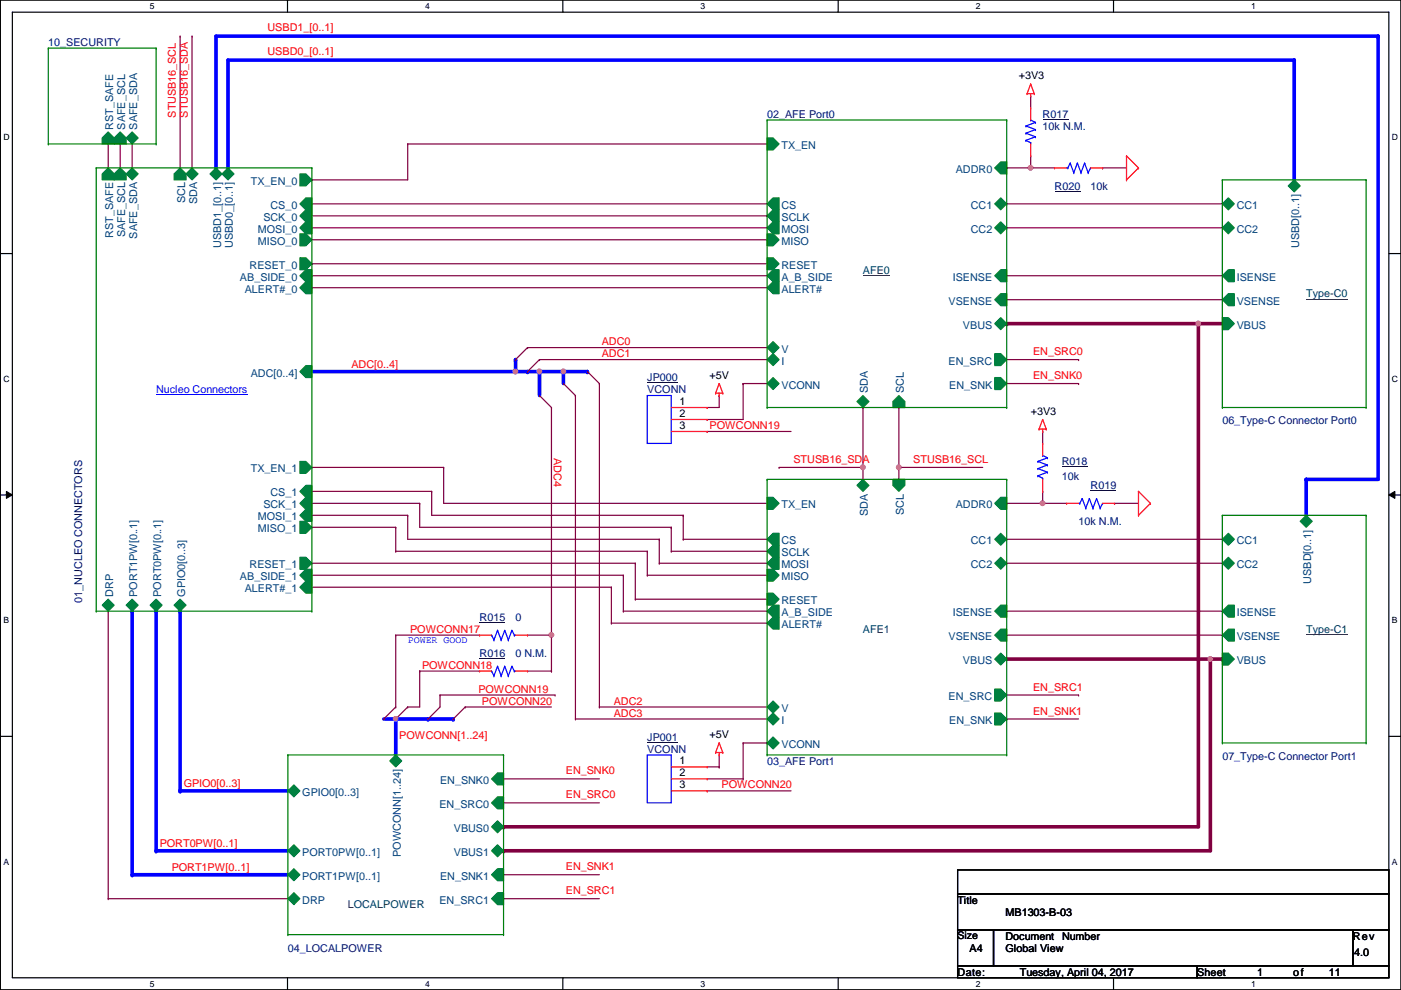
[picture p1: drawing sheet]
<svg xmlns="http://www.w3.org/2000/svg" width="297mm" height="210mm" viewBox="0 0 297 210" stroke-linecap="round" stroke-linejoin="round" font-family="sans-serif">
<path d="M.1 0h296.9v209.8h-296.9zM2.6 2.6h291.9v204.7h-291.9z" fill="none" stroke="#000" stroke-width=".25"/>
<g fill="#fff">
<path d="M31.8 .3h1v2h-1z"/>
<path d="M31.8 207.6h1v1.9h-1z"/>
</g>
<path d="M61 0v2.6M61 207.3v2.5" fill="none" stroke="#000" stroke-width=".25"/>
<g fill="#fff">
<path d="M90.1 .3h1v2h-1z"/>
<path d="M90.1 207.6h1v1.9h-1z"/>
</g>
<path d="M119.3 0v2.6M119.3 207.3v2.5" fill="none" stroke="#000" stroke-width=".25"/>
<g fill="#fff">
<path d="M148.5 .3h1v2h-1z"/>
<path d="M148.5 207.6h1v1.9h-1z"/>
</g>
<path d="M177.7 0v2.6M177.7 207.3v2.5" fill="none" stroke="#000" stroke-width=".25"/>
<g fill="#fff">
<path d="M206.9 .3h1v2h-1z"/>
<path d="M206.9 207.6h1v1.9h-1z"/>
</g>
<path d="M236.1 0v2.6M236.1 207.3v2.5" fill="none" stroke="#000" stroke-width=".25"/>
<g fill="#fff">
<path d="M265.3 .3h.9v2h-.9z"/>
<path d="M265.3 207.6h.9v1.9h-.9z"/>
<path d="M.7 28.2h1.3v1.9h-1.3z"/>
<path d="M295.1 28.2h1.3v1.9h-1.3z"/>
<path d="M.7 79.3h1.3v2h-1.3z"/>
<path d="M295.1 79.3h1.3v2h-1.3z"/>
</g>
<path d="M.1 53.8h2.5M294.5 53.8h2.5" fill="none" stroke="#000" stroke-width=".25"/>
<g fill="#fff">
<path d="M.7 130.5h1.2v2h-1.2z"/>
<path d="M295.1 130.5h1.2v2h-1.2z"/>
</g>
<path d="M.1 104.9h2.5M294.5 104.9h2.5" fill="none" stroke="#000" stroke-width=".25"/>
<path d="M1.4 104.2l1.2 .7-1.2 .8zM294.5 104.9l1.2-.7v1.5z" fill="#000"/>
<path d="M1.4 104.2l1.2 .7-1.2 .8zM294.5 104.9l1.2-.7v1.5z" fill="none" stroke="#000" stroke-width=".21"/>
<g fill="#fff">
<path d="M.7 181.7h1.2v2h-1.2z"/>
<path d="M295.1 181.7h1.2v2h-1.2z"/>
</g>
<path d="M.1 156.1h2.5M294.5 156.1h2.5" fill="none" stroke="#000" stroke-width=".25"/>
<path d="M213.4 43.2h.1M213.4 48.3h.1M213.4 43.2h45.8M213.4 48.3h45.8M213.4 63.5h.1M213.4 63.5h45.8" fill="none" stroke="#800040" stroke-width=".25"/>
<path d="M28 185.5h33" fill="none" stroke="#00f" stroke-width=".76"/>
<circle cx="28" cy="185.5" r=".38" fill="#00f"/>
<path d="M38.2 129.6v38.1" fill="none" stroke="#00f" stroke-width=".76"/>
<circle cx="38.2" cy="129.6" r=".38" fill="#00f"/>
<path d="M111.8 73.7h.1M111.8 73.7h50.8M116.9 86.4h.1M116.9 86.4v48.3M127.1 81.3h.1M127.1 81.3v68.6M122 152.4h.1M122 152.4h40.6M127.1 149.9h.1M127.1 149.9h35.5" fill="none" stroke="#800040" stroke-width=".25"/>
<circle cx="116.9" cy="134.6" r=".49" fill="#f0f"/>
<circle cx="116.9" cy="134.6" r=".49" fill="none" stroke="#f0f" stroke-width=".25"/>
<g fill="none" stroke="#800040" stroke-width=".25">
<path d="M213.4 114.3h.1M213.4 119.4h.1M213.4 114.3h45.8M213.4 119.4h45.8M83.9 134.7h.1M83.9 134.7h17.8M213.4 129.6h.1M213.4 134.7h.1M213.4 129.6h45.8M213.4 134.7h45.8M89 142.3h.1M89 142.3h12.7"/>
<path d="M22.9 190.5h.1M22.9 190.5h38.1"/>
</g>
<path d="M33.1 180.4h27.9" fill="none" stroke="#00f" stroke-width=".76"/>
<circle cx="33.1" cy="180.4" r=".38" fill="#00f"/>
<path d="M213.4 58.5h.1M213.4 58.5h45.8M183 86.4h.1M183 86.4v12.7M190.6 86.4h.1M190.6 99.1h.1M190.6 86.4v12.7M190.6 99.1h17.8" fill="none" stroke="#800040" stroke-width=".25"/>
<circle cx="190.6" cy="99.1" r=".49" fill="#f0f"/>
<circle cx="190.6" cy="99.1" r=".49" fill="none" stroke="#f0f" stroke-width=".25"/>
<path d="M165.2 99.1h.1M165.2 99.1h17.8M183 99.1h.1M183 99.1v2.5M190.6 99.1h.1M190.6 99.1v2.5" fill="none" stroke="#800040" stroke-width=".25"/>
<circle cx="182.9" cy="99.1" r=".49" fill="#f0f"/>
<circle cx="182.9" cy="99.1" r=".49" fill="none" stroke="#f0f" stroke-width=".25"/>
<path d="M213.4 68.6h40.7" fill="none" stroke="#800040" stroke-width=".76"/>
<circle cx="213.4" cy="68.6" r=".38" fill="#800040"/>
<path d="M213.4 139.7h43.2" fill="none" stroke="#800040" stroke-width=".76"/>
<circle cx="256.6" cy="139.7" r=".38" fill="#800040"/>
<path d="M28 129.6v55.9" fill="none" stroke="#00f" stroke-width=".76"/>
<circle cx="28" cy="129.6" r=".38" fill="#00f"/>
<path d="M33.1 129.6v50.8" fill="none" stroke="#00f" stroke-width=".76"/>
<circle cx="33.1" cy="129.6" r=".38" fill="#00f"/>
<g fill="none" stroke="#800040" stroke-width=".25">
<path d="M22.9 129.6h.1M22.9 129.6v60.9M83.9 134.7v15.2M111.8 134.7h5.1M116.9 134.7h.1M116.9 134.7v7.6M83.9 149.9h.1M89 142.3h.1M89 142.3v7.6M93.3 147.4h.1M93.3 147.4h24.4M93.3 147.4v2.5"/>
<path d="M98.6 149.9h.1M98.6 149.9h18.3M111.8 142.3h5.1M116.9 142.3h.1M117.7 147.4h.1"/>
</g>
<path d="M106.8 175.3h147.3" fill="none" stroke="#800040" stroke-width=".76"/>
<circle cx="106.8" cy="175.3" r=".38" fill="#800040"/>
<path d="M254.1 68.6v106.7" fill="none" stroke="#800040" stroke-width=".76"/>
<circle cx="254.1" cy="68.6" r=".38" fill="#800040"/>
<circle cx="254.1" cy="68.6" r=".49" fill="#f0f"/>
<circle cx="254.1" cy="68.6" r=".49" fill="none" stroke="#f0f" stroke-width=".25"/>
<path d="M254.1 68.6h5.1" fill="none" stroke="#800040" stroke-width=".76"/>
<circle cx="254.1" cy="68.6" r=".38" fill="#800040"/>
<path d="M106.8 180.4h149.8" fill="none" stroke="#800040" stroke-width=".76"/>
<circle cx="106.8" cy="180.4" r=".38" fill="#800040"/>
<path d="M256.6 139.7v40.7" fill="none" stroke="#800040" stroke-width=".76"/>
<circle cx="256.6" cy="139.7" r=".38" fill="#800040"/>
<circle cx="256.6" cy="139.7" r=".49" fill="#f0f"/>
<circle cx="256.6" cy="139.7" r=".49" fill="none" stroke="#f0f" stroke-width=".25"/>
<g fill="none" stroke="#800040" stroke-width=".25">
<path d="M86.4 30.5h76.2M162.6 30.5h.1M66.1 58.5h.1M66.1 58.5h96.5M66.1 61h.1M66.1 61h96.5M213.4 76.2h15.3M228.7 76.2h.1M213.4 81.3h15.3M228.7 81.3h.1M66.1 119.4h.1M66.1 119.4h68.6"/>
<path d="M94.1 106.7h68.5M134.7 119.4h.1M134.7 119.4v7.6M162.6 106.7h.1M66.1 124.5h.1M66.1 122h.1M66.1 124.5h63.5M66.1 122h66.1M129.6 124.5h.1M129.6 132.1h.1M129.6 124.5v7.6M129.6 132.1h33"/>
<path d="M132.2 122h.1M132.2 129.6h.1M132.2 122v7.6M132.2 129.6h30.4M134.7 127h.1M134.7 127h27.9M213.4 152.4h.1M213.4 152.4h15.3M213.4 147.4h15.3M228.7 147.4h.1M106.8 170.2h.1M106.8 170.2h20.3"/>
<path d="M106.8 185.5h.1M106.8 190.5h.1M106.8 185.5h20.3M106.8 190.5h20.3"/>
</g>
<path d="M66.1 78.8h43.2" fill="none" stroke="#00f" stroke-width=".76"/>
<circle cx="109.3" cy="78.8" r=".38" fill="#00f"/>
<circle cx="109.3" cy="78.8" r=".49" fill="#f0f"/>
<circle cx="109.3" cy="78.8" r=".49" fill="none" stroke="#f0f" stroke-width=".25"/>
<path d="M66.1 99.1h.1M66.1 99.1h28M94.1 99.1h.1M94.1 99.1v7.6" fill="none" stroke="#800040" stroke-width=".25"/>
<path d="M45.8 7.7h246.4" fill="none" stroke="#00f" stroke-width=".76"/>
<circle cx="292.2" cy="7.7" r=".38" fill="#00f"/>
<g fill="none" stroke="#800040" stroke-width=".25">
<path d="M66.1 38.1h.1M86.4 30.5h.1M86.4 30.5v7.6h-20.3M66.1 48.3h.1M66.1 43.2h.1M66.1 55.9h.1M66.1 45.8h96.5M66.1 48.3h96.5M66.1 43.2h96.5M66.1 55.9h96.5M162.6 45.8h.1M89 111.8h53.3"/>
<path d="M142.3 111.8h.1"/>
</g>
<path d="M38.2 167.7h22.8" fill="none" stroke="#00f" stroke-width=".76"/>
<circle cx="38.2" cy="167.7" r=".38" fill="#00f"/>
<g fill="none" stroke="#800040" stroke-width=".25">
<path d="M233.8 35.6h.1M233.8 35.6h5M66.1 104.2h.1M66.1 106.7h.1M66.1 109.3h.1M66.1 111.8h.1M66.1 104.2h25.4M66.1 109.3h20.3M66.1 106.7h22.9M66.1 111.8h17.8M83.9 116.9h.1M83.9 111.8h.1"/>
<path d="M83.9 116.9h53.3M83.9 111.8v5.1M86.4 109.3h.1M86.4 109.3v5h53.4M89 106.7h.1M89 106.7v5.1M91.5 104.2h.1M91.5 104.2v5.1h53.4M137.2 116.9h.1M137.2 116.9v5.1M139.8 114.3h.1M139.8 119.4h.1"/>
<path d="M139.8 114.3v5.1M139.8 119.4h22.8M142.3 111.8h.1M142.3 116.9h.1M142.3 111.8v5.1M142.3 116.9h20.3M144.9 109.3h.1M144.9 114.3h.1M144.9 109.3v5M144.9 114.3h17.7M137.2 122h.1M137.2 122h25.4"/>
</g>
<path d="M292.2 7.7v93.9" fill="none" stroke="#00f" stroke-width=".76"/>
<circle cx="292.2" cy="7.7" r=".38" fill="#00f"/>
<path d="M276.9 101.6h15.3" fill="none" stroke="#00f" stroke-width=".76"/>
<circle cx="276.9" cy="101.6" r=".38" fill="#00f"/>
<path d="M276.9 101.6v7.7" fill="none" stroke="#00f" stroke-width=".76"/>
<circle cx="276.9" cy="101.6" r=".38" fill="#00f"/>
<path d="M218.5 33.1h.1M218.5 33.1v2.5" fill="none" stroke="#800040" stroke-width=".25"/>
<circle cx="218.5" cy="35.6" r=".49" fill="#f0f"/>
<circle cx="218.5" cy="35.6" r=".49" fill="none" stroke="#f0f" stroke-width=".25"/>
<g fill="none" stroke="#800040" stroke-width=".25">
<path d="M213.4 35.6h.1M213.4 35.6h5.1M218.5 20.4h.1M218.5 20.4v2.5M221.1 91.5h.1M221.1 91.5v2.5M213.4 106.7h.1M213.4 106.7h12.7M221.1 104.2h.1M221.1 106.7h.1M221.1 104.2v2.5M236.3 106.7h.1"/>
<path d="M236.3 106.7h5.1"/>
</g>
<circle cx="221" cy="106.7" r=".49" fill="#f0f"/>
<circle cx="221" cy="106.7" r=".49" fill="none" stroke="#f0f" stroke-width=".25"/>
<path d="M218.5 35.6h.1M218.5 35.6h5.1" fill="none" stroke="#800040" stroke-width=".25"/>
<path d="M83.9 152.4v7.7" fill="none" stroke="#00f" stroke-width=".76"/>
<circle cx="83.9" cy="152.4" r=".38" fill="#00f"/>
<circle cx="83.9" cy="152.4" r=".49" fill="#f0f"/>
<circle cx="83.9" cy="152.4" r=".49" fill="none" stroke="#f0f" stroke-width=".25"/>
<path d="M90.8 152.4h5.3" fill="none" stroke="#00f" stroke-width=".76"/>
<circle cx="96.1" cy="152.4" r=".38" fill="#00f"/>
<path d="M66.1 50.8h96.5M162.6 50.8h.1" fill="none" stroke="#800040" stroke-width=".25"/>
<path d="M256.6 139.7h2.6" fill="none" stroke="#800040" stroke-width=".76"/>
<circle cx="259.2" cy="139.7" r=".38" fill="#800040"/>
<path d="M111.8 78.8h2.6" fill="none" stroke="#00f" stroke-width=".76"/>
<circle cx="114.4" cy="78.8" r=".38" fill="#00f"/>
<path d="M109.3 76.2v2.6" fill="none" stroke="#00f" stroke-width=".76"/>
<circle cx="109.3" cy="76.2" r=".38" fill="#00f"/>
<path d="M109.3 78.8h2.5" fill="none" stroke="#00f" stroke-width=".76"/>
<circle cx="111.8" cy="78.8" r=".38" fill="#00f"/>
<path d="M122 83.9h.1M122 83.9v68.5" fill="none" stroke="#800040" stroke-width=".25"/>
<path d="M119.5 78.8v2.5" fill="none" stroke="#00f" stroke-width=".76"/>
<circle cx="119.5" cy="78.8" r=".38" fill="#00f"/>
<circle cx="119.4" cy="78.8" r=".49" fill="#f0f"/>
<circle cx="119.4" cy="78.8" r=".49" fill="none" stroke="#f0f" stroke-width=".25"/>
<path d="M119.5 78.8h5" fill="none" stroke="#00f" stroke-width=".76"/>
<circle cx="124.5" cy="78.8" r=".38" fill="#00f"/>
<path d="M114.4 76.2h.1M114.4 76.2h48.2" fill="none" stroke="#800040" stroke-width=".25"/>
<path d="M114.4 78.8v5.1" fill="none" stroke="#00f" stroke-width=".76"/>
<circle cx="114.4" cy="78.8" r=".38" fill="#00f"/>
<circle cx="114.4" cy="78.8" r=".49" fill="#f0f"/>
<circle cx="114.4" cy="78.8" r=".49" fill="none" stroke="#f0f" stroke-width=".25"/>
<path d="M114.4 78.8h5.1" fill="none" stroke="#00f" stroke-width=".76"/>
<circle cx="119.5" cy="78.8" r=".38" fill="#00f"/>
<path d="M83.9 152.4h6.9" fill="none" stroke="#00f" stroke-width=".76"/>
<circle cx="90.8" cy="152.4" r=".38" fill="#00f"/>
<path d="M86.4 149.9h.1M86.4 149.9h2.6M106.8 165.1h.1M106.8 165.1h20.3" fill="none" stroke="#800040" stroke-width=".25"/>
<path d="M81.4 152.4h2.5" fill="none" stroke="#00f" stroke-width=".76"/>
<circle cx="83.9" cy="152.4" r=".38" fill="#00f"/>
<path d="M38.2 7.7h.1M38.2 7.7v27.9M40.7 7.7h.1M40.7 7.7v27.9M22.9 35.6h.1M22.9 30.5v5.1M25.5 35.6h.1M25.5 30.5v5.1M28 35.6h.1M28 30.5v5.1" fill="none" stroke="#800040" stroke-width=".25"/>
<path d="M48.3 12.7h226.1" fill="none" stroke="#00f" stroke-width=".76"/>
<circle cx="274.4" cy="12.7" r=".38" fill="#00f"/>
<path d="M274.4 12.7v25.4" fill="none" stroke="#00f" stroke-width=".76"/>
<circle cx="274.4" cy="12.7" r=".38" fill="#00f"/>
<path d="M48.3 12.7v22.9" fill="none" stroke="#00f" stroke-width=".76"/>
<circle cx="48.3" cy="35.6" r=".38" fill="#00f"/>
<path d="M45.8 7.7v27.9" fill="none" stroke="#00f" stroke-width=".76"/>
<circle cx="45.8" cy="35.6" r=".38" fill="#00f"/>
<g fill="none" stroke="#800040" stroke-width=".25">
<path d="M109.3 76.2h.1M111.8 78.8h.1M111.8 73.7l-2.5 2.5M114.4 76.2l-2.6 2.6M124.5 78.8h.1M124.5 78.8l2.6 2.5M114.4 83.9h.1M114.4 83.9l2.5 2.5M119.5 81.3h.1M119.5 81.3l2.5 2.6M149.9 91.5h.1M149.9 88.9h.1"/>
<path d="M149.9 86.4h.1M149.9 91.5h17.8M152.5 83.9h.1M152.5 83.9v2.5h-2.6M157.6 81.3h.1M157.6 81.3v7.6h-7.7M157.6 81.3h5M81.4 152.4h.1M83.9 152.4h.1M83.9 149.9l-2.5 2.5M86.4 149.9l-2.5 2.5M90.8 152.4h.1"/>
<path d="M93.3 149.9l-2.5 2.5M96.1 152.4h.1M98.6 149.9l-2.5 2.5M157.6 157.5h.1M157.6 157.5v7.6M157.6 157.5h5M162.6 157.5h.1M149.9 167.7h.1M149.9 167.7h17.8M149.9 162.6h2.6M149.9 165.1h7.7M152.5 162.6h.1"/>
<path d="M152.5 160.1v2.5M157.6 165.1h.1"/>
</g>
<g fill="none" stroke="#f00" stroke-width=".25">
<path d="M217.8 19.9h.1M217.8 19.9h1.5M218.5 17.8h.1M218.5 19.9v.5M218.5 17.8l-.7 2.1M218.5 17.8l.8 2.1M219.3 19.9h.1M218.5 20.4h.1M238.8 33.1h.1M238.8 38.1h.1M238.8 33.1v5M238.8 33.1l2.6 2.5"/>
<path d="M241.4 35.6h.1M241.4 35.6l-2.6 2.5M151.7 83.4h.1M151.7 83.4h1.5M152.5 83.9h.1M152.5 81.3h.1M152.5 83.4v.5M152.5 81.3l-.8 2.1M152.5 81.3l.7 2.1M153.2 83.4h.1M220.3 91h.1M220.3 91h1.5"/>
<path d="M221.1 91.5h.1M221.1 88.9h.1M221.1 91v.5M221.1 88.9l-.8 2.1M221.1 88.9l.7 2.1M221.8 91h.1M241.4 104.2h.1M241.4 109.3h.1M241.4 104.2v5.1M241.4 104.2l2.5 2.5M243.9 106.7h.1M243.9 106.7l-2.5 2.6"/>
<path d="M151.7 159.6h.1M151.7 159.6h1.5M152.5 157.5h.1M152.5 159.6v.5M152.5 157.5l-.8 2.1M152.5 157.5l.7 2.1M153.2 159.6h.1M152.5 160.1h.1"/>
</g>
<path d="M203 184.4h91.5v5.1h-91.5zM203 189.5h91.5v7.6h-91.5zM203 197.1h7.6v7.7h-7.6zM210.6 197.1h76.2v7.7h-76.2zM286.8 197.1h7.7v7.7h-7.7zM203 204.8h50.8v2.5h-50.8zM253.8 204.8h40.7v2.5h-40.7z" fill="none" stroke="#000" stroke-width=".25"/>
<path d="M183 58.3h5.7" fill="none" stroke="#004040" stroke-width=".21"/>
<path d="M210.9 43.2l1.3-1.2 1.2 1.2-1.2 1.3z" fill="#008040"/>
<path d="M210.9 43.2l1.3-1.2 1.2 1.2-1.2 1.3z" fill="none" stroke="#008040" stroke-width=".25"/>
<path d="M210.9 48.3l1.3-1.3 1.2 1.3-1.2 1.3z" fill="#008040"/>
<path d="M210.9 48.3l1.3-1.3 1.2 1.3-1.2 1.3z" fill="none" stroke="#008040" stroke-width=".25"/>
<path d="M210.9 58.5l1.3-1.3h1.2v2.5h-1.2z" fill-rule="evenodd" fill="#008040"/>
<path d="M210.9 58.5l1.3-1.3h1.2v2.5h-1.2z" fill="none" stroke="#008040" stroke-width=".25"/>
<path d="M210.9 63.5l1.3-1.2h1.2v2.5h-1.2z" fill-rule="evenodd" fill="#008040"/>
<path d="M210.9 63.5l1.3-1.2h1.2v2.5h-1.2z" fill="none" stroke="#008040" stroke-width=".25"/>
<path d="M162.6 73.7l1.3-1.3 1.3 1.3-1.3 1.3z" fill="#008040"/>
<path d="M162.6 73.7l1.3-1.3 1.3 1.3-1.3 1.3z" fill="none" stroke="#008040" stroke-width=".25"/>
<path d="M162.6 76.2l1.3-1.2 1.3 1.2-1.3 1.3z" fill="#008040"/>
<path d="M162.6 76.2l1.3-1.2 1.3 1.2-1.3 1.3z" fill="none" stroke="#008040" stroke-width=".25"/>
<path d="M162.6 81.3l1.3-1.2 1.3 1.2-1.3 1.3z" fill="#008040"/>
<path d="M162.6 81.3l1.3-1.2 1.3 1.2-1.3 1.3z" fill="none" stroke="#008040" stroke-width=".25"/>
<path d="M162.6 58.5l1.3-1.3h1.3v2.5h-1.3z" fill-rule="evenodd" fill="#008040"/>
<path d="M162.6 58.5l1.3-1.3h1.3v2.5h-1.3z" fill="none" stroke="#008040" stroke-width=".25"/>
<path d="M189.3 85.1l1.3-1.2 1.3 1.2v1.3h-2.6z" fill-rule="evenodd" fill="#008040"/>
<path d="M189.3 85.1l1.3-1.2 1.3 1.2v1.3h-2.6z" fill="none" stroke="#008040" stroke-width=".25"/>
<path d="M162.6 61l1.3-1.3h1.3v2.6h-1.3z" fill-rule="evenodd" fill="#008040"/>
<path d="M162.6 61l1.3-1.3h1.3v2.6h-1.3z" fill="none" stroke="#008040" stroke-width=".25"/>
<path d="M210.9 80.1h1.3l1.2 1.2-1.2 1.3h-1.3z" fill-rule="evenodd" fill="#008040"/>
<path d="M210.9 80.1h1.3l1.2 1.2-1.2 1.3h-1.3z" fill="none" stroke="#008040" stroke-width=".25"/>
<path d="M210.9 68.6l1.3-1.2 1.2 1.2-1.2 1.3z" fill="#008040"/>
<path d="M210.9 68.6l1.3-1.2 1.2 1.2-1.2 1.3z" fill="none" stroke="#008040" stroke-width=".25"/>
<path d="M181.7 85.1l1.3-1.2 1.2 1.2-1.2 1.3z" fill="#008040"/>
<path d="M181.7 85.1l1.3-1.2 1.2 1.2-1.2 1.3z" fill="none" stroke="#008040" stroke-width=".25"/>
<path d="M162.6 29.3h1.3l1.3 1.2-1.3 1.3h-1.3z" fill-rule="evenodd" fill="#008040"/>
<path d="M162.6 29.3h1.3l1.3 1.2-1.3 1.3h-1.3z" fill="none" stroke="#008040" stroke-width=".25"/>
<path d="M210.9 75h1.3l1.2 1.2-1.2 1.3h-1.3z" fill-rule="evenodd" fill="#008040"/>
<path d="M210.9 75h1.3l1.2 1.2-1.2 1.3h-1.3z" fill="none" stroke="#008040" stroke-width=".25"/>
<path d="M162.6 43.2l1.3-1.2h1.3v2.5h-1.3z" fill-rule="evenodd" fill="#008040"/>
<path d="M162.6 43.2l1.3-1.2h1.3v2.5h-1.3z" fill="none" stroke="#008040" stroke-width=".25"/>
<path d="M162.6 54.7h1.3l1.3 1.2-1.3 1.3h-1.3z" fill-rule="evenodd" fill="#008040"/>
<path d="M162.6 54.7h1.3l1.3 1.2-1.3 1.3h-1.3z" fill="none" stroke="#008040" stroke-width=".25"/>
<path d="M162.6 45.8l1.3-1.3h1.3v2.5h-1.3z" fill-rule="evenodd" fill="#008040"/>
<path d="M162.6 45.8l1.3-1.3h1.3v2.5h-1.3z" fill="none" stroke="#008040" stroke-width=".25"/>
<path d="M162.6 48.3l1.3-1.3h1.3v2.6h-1.3z" fill-rule="evenodd" fill="#008040"/>
<path d="M162.6 48.3l1.3-1.3h1.3v2.6h-1.3z" fill="none" stroke="#008040" stroke-width=".25"/>
<path d="M162.6 49.6h1.3l1.3 1.2-1.3 1.3h-1.3z" fill-rule="evenodd" fill="#008040"/>
<path d="M162.6 49.6h1.3l1.3 1.2-1.3 1.3h-1.3z" fill="none" stroke="#008040" stroke-width=".25"/>
<path d="M210.9 35.6l1.3-1.3h1.2v2.6h-1.2z" fill-rule="evenodd" fill="#008040"/>
<path d="M210.9 35.6l1.3-1.3h1.2v2.6h-1.2z" fill="none" stroke="#008040" stroke-width=".25"/>
<path d="M162.6 25.4h.1M162.6 25.4h50.8M162.6 25.4v61M213.4 25.4h.1M213.4 25.4v61M162.6 86.4h.1M162.6 86.4h50.8M213.4 86.4h.1" fill="none" stroke="#008000" stroke-width=".25"/>
<g fill="none" stroke="#00f" stroke-width=".25">
<path d="M226.1 35.6h.3M226.4 35.6h.1M226.9 34.6h.1M226.9 34.6l-.5 1M226.9 34.6l.8 2M227.7 36.6h.1M228.4 34.6h.1M228.4 34.6l-.7 2M228.4 34.6l.8 2M229.2 36.6h.1M230 34.6h.1M230 34.6l-.8 2"/>
<path d="M230 34.6l.7 2M230.7 36.6h.1M231.2 35.6h.1M231.2 35.6l-.5 1M137.2 83.9h5.1v10.1h-5.1zM104.2 134.7h.1M104.2 134.7l.5 1M104.7 135.7h.1M105.5 133.6h.1M105.5 133.6l.8 2.1M105.5 133.6l-.8 2.1M106.3 135.7h.1"/>
<path d="M107 133.6h.1M107 133.6l.8 2.1M107 133.6l-.7 2.1M107.8 135.7h.1M108.5 133.6h.1M108.5 133.6l.5 1.1M108.5 133.6l-.7 2.1M109 134.7h.1M109 134.7h.3"/>
</g>
<path d="M223.6 40.6h5.5M137.2 81.2h6.5M101.7 132h5.4" fill="none" stroke="#000080" stroke-width=".21"/>
<g fill="none" stroke="#f00" stroke-width=".25">
<path d="M223.6 35.6h.1M223.6 35.6h2.5M231.2 35.6h2.6M233.8 35.6h.1M142.3 86.4h7.6M142.3 88.9h7.6M142.3 91.5h7.6M149.9 86.4h.1M149.9 88.9h.1M149.9 91.5h.1M101.7 134.7h.1M101.7 134.7h2.5"/>
<path d="M109.3 134.7h2.5M111.8 134.7h.1"/>
</g>
<path d="M276.9 63.4h8.8" fill="none" stroke="#004040" stroke-width=".21"/>
<path d="M259.2 43.2l1.2-1.2 1.3 1.2-1.3 1.3z" fill="#008040"/>
<path d="M259.2 43.2l1.2-1.2 1.3 1.2-1.3 1.3z" fill="none" stroke="#008040" stroke-width=".25"/>
<path d="M259.2 48.3l1.2-1.3 1.3 1.3-1.3 1.3z" fill="#008040"/>
<path d="M259.2 48.3l1.2-1.3 1.3 1.3-1.3 1.3z" fill="none" stroke="#008040" stroke-width=".25"/>
<path d="M259.2 58.5l1.2-1.3h1.3v2.5h-1.3z" fill-rule="evenodd" fill="#008040"/>
<path d="M259.2 58.5l1.2-1.3h1.3v2.5h-1.3z" fill="none" stroke="#008040" stroke-width=".25"/>
<path d="M259.2 63.5l1.2-1.2h1.3v2.5h-1.3z" fill-rule="evenodd" fill="#008040"/>
<path d="M259.2 63.5l1.2-1.2h1.3v2.5h-1.3z" fill="none" stroke="#008040" stroke-width=".25"/>
<path d="M259.2 67.4h1.2l1.3 1.2-1.3 1.3h-1.2z" fill-rule="evenodd" fill="#008040"/>
<path d="M259.2 67.4h1.2l1.3 1.2-1.3 1.3h-1.2z" fill="none" stroke="#008040" stroke-width=".25"/>
<path d="M274.4 38.1l1.3 1.3-1.3 1.3-1.3-1.3z" fill="#008040"/>
<path d="M274.4 38.1l1.3 1.3-1.3 1.3-1.3-1.3z" fill="none" stroke="#008040" stroke-width=".25"/>
<path d="M259.2 38.1h.1M259.2 38.1h30.4M259.2 38.1v48.3M289.6 38.1h.1M289.6 38.1v48.3M259.2 86.4h.1M259.2 86.4h30.4M289.6 86.4h.1" fill="none" stroke="#008000" stroke-width=".25"/>
<g fill="none" stroke="#00f" stroke-width=".25">
<path d="M220 99.4h.1M220 97.8h.1M220 99.4l2.1 .7M220 97.8l2.1 .8M221.1 96.6h.1M221.1 96.6l1 .5M222.1 98.6h.1M222.1 97.1h.1M222.1 98.6l-2.1 .8M222.1 97.1l-2.1 .7M220 100.9h.1M220 100.9l1.1 .5"/>
<path d="M221.1 101.4h.1M221.1 101.4v.2M222.1 100.1h.1M222.1 100.1l-2.1 .8M104.2 142.3h.1M104.2 142.3l.5 1M104.7 143.3h.1M105.5 141.3h.1M105.5 141.3l.8 2M105.5 141.3l-.8 2M106.3 143.3h.1M107 141.3h.1"/>
<path d="M107 141.3l.8 2M107 141.3l-.7 2M107.8 143.3h.1M108.5 141.3h.1M108.5 141.3l.5 1M108.5 141.3l-.7 2M109 142.3h.1M109 142.3h.3"/>
</g>
<path d="M225.1 99h5.5M101.7 139.6h5.4" fill="none" stroke="#000080" stroke-width=".21"/>
<path d="M221.1 94h.1M221.1 94v2.6M221.1 104.2h.1M221.1 101.6v2.6M101.7 142.3h.1M101.7 142.3h2.5M109.3 142.3h2.5M111.8 142.3h.1" fill="none" stroke="#f00" stroke-width=".25"/>
<path d="M104.2 175.3l1.3-1.3 1.3 1.3-1.3 1.3z" fill="#008040"/>
<path d="M104.2 175.3l1.3-1.3 1.3 1.3-1.3 1.3z" fill="none" stroke="#008040" stroke-width=".25"/>
<path d="M104.2 180.4l1.3-1.3 1.3 1.3-1.3 1.3z" fill="#008040"/>
<path d="M104.2 180.4l1.3-1.3 1.3 1.3-1.3 1.3z" fill="none" stroke="#008040" stroke-width=".25"/>
<path d="M61 190.5l1.3-1.2 1.3 1.2-1.3 1.3z" fill="#008040"/>
<path d="M61 190.5l1.3-1.2 1.3 1.2-1.3 1.3z" fill="none" stroke="#008040" stroke-width=".25"/>
<path d="M61 185.5l1.3-1.3 1.3 1.3-1.3 1.2z" fill="#008040"/>
<path d="M61 185.5l1.3-1.3 1.3 1.3-1.3 1.2z" fill="none" stroke="#008040" stroke-width=".25"/>
<path d="M61 180.4l1.3-1.3 1.3 1.3-1.3 1.3z" fill="#008040"/>
<path d="M61 180.4l1.3-1.3 1.3 1.3-1.3 1.3z" fill="none" stroke="#008040" stroke-width=".25"/>
<path d="M83.9 160.1l1.3 1.2-1.3 1.3-1.3-1.3z" fill="#008040"/>
<path d="M83.9 160.1l1.3 1.2-1.3 1.3-1.3-1.3z" fill="none" stroke="#008040" stroke-width=".25"/>
<path d="M104.2 185.5l1.3-1.3h1.3v2.5h-1.3z" fill-rule="evenodd" fill="#008040"/>
<path d="M104.2 185.5l1.3-1.3h1.3v2.5h-1.3z" fill="none" stroke="#008040" stroke-width=".25"/>
<path d="M104.2 170.2l1.3-1.2h1.3v2.5h-1.3z" fill-rule="evenodd" fill="#008040"/>
<path d="M104.2 170.2l1.3-1.2h1.3v2.5h-1.3z" fill="none" stroke="#008040" stroke-width=".25"/>
<path d="M104.2 190.5l1.3-1.2h1.3v2.5h-1.3z" fill-rule="evenodd" fill="#008040"/>
<path d="M104.2 190.5l1.3-1.2h1.3v2.5h-1.3z" fill="none" stroke="#008040" stroke-width=".25"/>
<path d="M104.2 165.1l1.3-1.2h1.3v2.5h-1.3z" fill-rule="evenodd" fill="#008040"/>
<path d="M104.2 165.1l1.3-1.2h1.3v2.5h-1.3z" fill="none" stroke="#008040" stroke-width=".25"/>
<path d="M61 167.7l1.3-1.3 1.3 1.3-1.3 1.3z" fill="#008040"/>
<path d="M61 167.7l1.3-1.3 1.3 1.3-1.3 1.3z" fill="none" stroke="#008040" stroke-width=".25"/>
<path d="M61 160.1h.1M61 160.1h45.8M61 160.1v38.1M106.8 160.1h.1M106.8 160.1v38.1M61 198.2h.1M61 198.2h45.8M106.8 198.2h.1" fill="none" stroke="#008000" stroke-width=".25"/>
<path d="M276.9 134.5h8.8" fill="none" stroke="#004040" stroke-width=".21"/>
<path d="M259.2 114.3l1.2-1.2 1.3 1.2-1.3 1.3z" fill="#008040"/>
<path d="M259.2 114.3l1.2-1.2 1.3 1.2-1.3 1.3z" fill="none" stroke="#008040" stroke-width=".25"/>
<path d="M259.2 119.4l1.2-1.2 1.3 1.2-1.3 1.3z" fill="#008040"/>
<path d="M259.2 119.4l1.2-1.2 1.3 1.2-1.3 1.3z" fill="none" stroke="#008040" stroke-width=".25"/>
<path d="M259.2 134.7l1.2-1.3h1.3v2.5h-1.3z" fill-rule="evenodd" fill="#008040"/>
<path d="M259.2 134.7l1.2-1.3h1.3v2.5h-1.3z" fill="none" stroke="#008040" stroke-width=".25"/>
<path d="M259.2 129.6l1.2-1.3h1.3v2.6h-1.3z" fill-rule="evenodd" fill="#008040"/>
<path d="M259.2 129.6l1.2-1.3h1.3v2.6h-1.3z" fill="none" stroke="#008040" stroke-width=".25"/>
<path d="M259.2 138.5h1.2l1.3 1.2-1.3 1.3h-1.2z" fill-rule="evenodd" fill="#008040"/>
<path d="M259.2 138.5h1.2l1.3 1.2-1.3 1.3h-1.2z" fill="none" stroke="#008040" stroke-width=".25"/>
<path d="M276.9 109.3l1.3 1.2-1.3 1.3-1.2-1.3z" fill="#008040"/>
<path d="M276.9 109.3l1.3 1.2-1.3 1.3-1.2-1.3z" fill="none" stroke="#008040" stroke-width=".25"/>
<path d="M259.2 109.3h.1M259.2 109.3h30.4M259.2 109.3v48.2M289.6 109.3h.1M289.6 109.3v48.2M259.2 157.5h.1M259.2 157.5h30.4M289.6 157.5h.1" fill="none" stroke="#008000" stroke-width=".25"/>
<path d="M33.1 83.7h19.3" fill="none" stroke="#00f" stroke-width=".21"/>
<path d="M63.6 78.8l1.3-1.3h1.2v2.6h-1.2z" fill-rule="evenodd" fill="#008040"/>
<path d="M63.6 78.8l1.3-1.3h1.2v2.6h-1.2z" fill="none" stroke="#008040" stroke-width=".25"/>
<path d="M21.7 128.3l1.2-1.3 1.3 1.3-1.3 1.3z" fill="#008040"/>
<path d="M21.7 128.3l1.2-1.3 1.3 1.3-1.3 1.3z" fill="none" stroke="#008040" stroke-width=".25"/>
<path d="M26.8 128.3l1.2-1.3 1.3 1.3-1.3 1.3z" fill="#008040"/>
<path d="M26.8 128.3l1.2-1.3 1.3 1.3-1.3 1.3z" fill="none" stroke="#008040" stroke-width=".25"/>
<path d="M31.8 128.3l1.3-1.3 1.3 1.3-1.3 1.3z" fill="#008040"/>
<path d="M31.8 128.3l1.3-1.3 1.3 1.3-1.3 1.3z" fill="none" stroke="#008040" stroke-width=".25"/>
<path d="M38.2 35.6l1.3 1.3v1.2h-2.6v-1.2z" fill-rule="evenodd" fill="#008040"/>
<path d="M38.2 35.6l1.3 1.3v1.2h-2.6v-1.2z" fill="none" stroke="#008040" stroke-width=".25"/>
<path d="M40.7 35.6l1.3 1.3-1.3 1.2-1.2-1.2z" fill="#008040"/>
<path d="M40.7 35.6l1.3 1.3-1.3 1.2-1.2-1.2z" fill="none" stroke="#008040" stroke-width=".25"/>
<path d="M63.6 58.5l1.3-1.3h1.2v2.5h-1.2z" fill-rule="evenodd" fill="#008040"/>
<path d="M63.6 58.5l1.3-1.3h1.2v2.5h-1.2z" fill="none" stroke="#008040" stroke-width=".25"/>
<path d="M63.6 122l1.3-1.3h1.2v2.5h-1.2z" fill-rule="evenodd" fill="#008040"/>
<path d="M63.6 122l1.3-1.3h1.2v2.5h-1.2z" fill="none" stroke="#008040" stroke-width=".25"/>
<path d="M63.6 43.2l1.3-1.2h1.2v2.5h-1.2z" fill-rule="evenodd" fill="#008040"/>
<path d="M63.6 43.2l1.3-1.2h1.2v2.5h-1.2z" fill="none" stroke="#008040" stroke-width=".25"/>
<path d="M63.6 104.2l1.3-1.3h1.2v2.6h-1.2z" fill-rule="evenodd" fill="#008040"/>
<path d="M63.6 104.2l1.3-1.3h1.2v2.6h-1.2z" fill="none" stroke="#008040" stroke-width=".25"/>
<path d="M63.6 61l1.3-1.3h1.2v2.6h-1.2z" fill-rule="evenodd" fill="#008040"/>
<path d="M63.6 61l1.3-1.3h1.2v2.6h-1.2z" fill="none" stroke="#008040" stroke-width=".25"/>
<path d="M63.6 124.5l1.3-1.3h1.2v2.6h-1.2z" fill-rule="evenodd" fill="#008040"/>
<path d="M63.6 124.5l1.3-1.3h1.2v2.6h-1.2z" fill="none" stroke="#008040" stroke-width=".25"/>
<path d="M63.6 36.9h1.3l1.2 1.2-1.2 1.3h-1.3z" fill-rule="evenodd" fill="#008040"/>
<path d="M63.6 36.9h1.3l1.2 1.2-1.2 1.3h-1.3z" fill="none" stroke="#008040" stroke-width=".25"/>
<path d="M63.6 97.8h1.3l1.2 1.3-1.2 1.3h-1.3z" fill-rule="evenodd" fill="#008040"/>
<path d="M63.6 97.8h1.3l1.2 1.3-1.2 1.3h-1.3z" fill="none" stroke="#008040" stroke-width=".25"/>
<path d="M63.6 54.7h1.3l1.2 1.2-1.2 1.3h-1.3z" fill-rule="evenodd" fill="#008040"/>
<path d="M63.6 54.7h1.3l1.2 1.2-1.2 1.3h-1.3z" fill="none" stroke="#008040" stroke-width=".25"/>
<path d="M63.6 118.2h1.3l1.2 1.2-1.2 1.3h-1.3z" fill-rule="evenodd" fill="#008040"/>
<path d="M63.6 118.2h1.3l1.2 1.2-1.2 1.3h-1.3z" fill="none" stroke="#008040" stroke-width=".25"/>
<path d="M63.6 45.8l1.3-1.3h1.2v2.5h-1.2z" fill-rule="evenodd" fill="#008040"/>
<path d="M63.6 45.8l1.3-1.3h1.2v2.5h-1.2z" fill="none" stroke="#008040" stroke-width=".25"/>
<path d="M63.6 49.6h1.3l1.2 1.2-1.2 1.3h-1.3z" fill-rule="evenodd" fill="#008040"/>
<path d="M63.6 49.6h1.3l1.2 1.2-1.2 1.3h-1.3z" fill="none" stroke="#008040" stroke-width=".25"/>
<path d="M63.6 48.3l1.3-1.3h1.2v2.6h-1.2z" fill-rule="evenodd" fill="#008040"/>
<path d="M63.6 48.3l1.3-1.3h1.2v2.6h-1.2z" fill="none" stroke="#008040" stroke-width=".25"/>
<path d="M63.6 106.7l1.3-1.2h1.2v2.5h-1.2z" fill-rule="evenodd" fill="#008040"/>
<path d="M63.6 106.7l1.3-1.2h1.2v2.5h-1.2z" fill="none" stroke="#008040" stroke-width=".25"/>
<path d="M63.6 110.5h1.3l1.2 1.3-1.2 1.3h-1.3z" fill-rule="evenodd" fill="#008040"/>
<path d="M63.6 110.5h1.3l1.2 1.3-1.2 1.3h-1.3z" fill="none" stroke="#008040" stroke-width=".25"/>
<path d="M63.6 109.3l1.3-1.3h1.2v2.5h-1.2z" fill-rule="evenodd" fill="#008040"/>
<path d="M63.6 109.3l1.3-1.3h1.2v2.5h-1.2z" fill="none" stroke="#008040" stroke-width=".25"/>
<path d="M36.9 128.3l1.3-1.3 1.3 1.3-1.3 1.3z" fill="#008040"/>
<path d="M36.9 128.3l1.3-1.3 1.3 1.3-1.3 1.3z" fill="none" stroke="#008040" stroke-width=".25"/>
<path d="M25.5 35.6l1.3 1.3v1.2h-2.6v-1.2z" fill-rule="evenodd" fill="#008040"/>
<path d="M25.5 35.6l1.3 1.3v1.2h-2.6v-1.2z" fill="none" stroke="#008040" stroke-width=".25"/>
<path d="M28 35.6l1.3 1.3-1.3 1.2-1.2-1.2z" fill="#008040"/>
<path d="M28 35.6l1.3 1.3-1.3 1.2-1.2-1.2z" fill="none" stroke="#008040" stroke-width=".25"/>
<path d="M22.9 35.6l1.3 1.3v1.2h-2.5v-1.2z" fill-rule="evenodd" fill="#008040"/>
<path d="M22.9 35.6l1.3 1.3v1.2h-2.5v-1.2z" fill="none" stroke="#008040" stroke-width=".25"/>
<path d="M48.3 35.6l1.3 1.3-1.3 1.2-1.2-1.2z" fill="#008040"/>
<path d="M48.3 35.6l1.3 1.3-1.3 1.2-1.2-1.2z" fill="none" stroke="#008040" stroke-width=".25"/>
<path d="M45.8 35.6l1.3 1.3-1.3 1.2-1.3-1.2z" fill="#008040"/>
<path d="M45.8 35.6l1.3 1.3-1.3 1.2-1.3-1.2z" fill="none" stroke="#008040" stroke-width=".25"/>
<path d="M20.4 35.6h.1M20.4 35.6h45.7M20.4 35.6v94M66.1 35.6h.1M66.1 35.6v94M20.4 129.6h.1M20.4 129.6h45.7M66.1 129.6h.1" fill="none" stroke="#008000" stroke-width=".25"/>
<g fill="none" stroke="#00f" stroke-width=".25">
<path d="M217.5 29.8h.1M217.5 28.2h.1M217.5 26.7h.1M217.5 29.8l1 .5M217.5 28.2l2 .8M217.5 26.7l2 .8M218.5 25.4h.1M218.5 30.3h.1M218.5 25.4l1 .6M218.5 30.3v.2M219.5 29h.1M219.5 27.5h.1"/>
<path d="M219.5 26h.1M219.5 29l-2 .8M219.5 27.5l-2 .7M219.5 26l-2 .7"/>
</g>
<path d="M221.1 25.3h5.4" fill="none" stroke="#000080" stroke-width=".21"/>
<path d="M218.5 22.9h.1M218.5 33.1h.1M218.5 22.9v2.5M218.5 30.5v2.6" fill="none" stroke="#f00" stroke-width=".25"/>
<path d="M210.9 114.3l1.3-1.2 1.2 1.2-1.2 1.3z" fill="#008040"/>
<path d="M210.9 114.3l1.3-1.2 1.2 1.2-1.2 1.3z" fill="none" stroke="#008040" stroke-width=".25"/>
<path d="M210.9 119.4l1.3-1.2 1.2 1.2-1.2 1.3z" fill="#008040"/>
<path d="M210.9 119.4l1.3-1.2 1.2 1.2-1.2 1.3z" fill="none" stroke="#008040" stroke-width=".25"/>
<path d="M210.9 134.7l1.3-1.3h1.2v2.5h-1.2z" fill-rule="evenodd" fill="#008040"/>
<path d="M210.9 134.7l1.3-1.3h1.2v2.5h-1.2z" fill="none" stroke="#008040" stroke-width=".25"/>
<path d="M210.9 129.6l1.3-1.3h1.2v2.6h-1.2z" fill-rule="evenodd" fill="#008040"/>
<path d="M210.9 129.6l1.3-1.3h1.2v2.6h-1.2z" fill="none" stroke="#008040" stroke-width=".25"/>
<path d="M162.6 149.9l1.3-1.3 1.3 1.3-1.3 1.3z" fill="#008040"/>
<path d="M162.6 149.9l1.3-1.3 1.3 1.3-1.3 1.3z" fill="none" stroke="#008040" stroke-width=".25"/>
<path d="M162.6 152.4l1.3-1.2 1.3 1.2-1.3 1.3z" fill="#008040"/>
<path d="M162.6 152.4l1.3-1.2 1.3 1.2-1.3 1.3z" fill="none" stroke="#008040" stroke-width=".25"/>
<path d="M162.6 157.5l1.3-1.2 1.3 1.2-1.3 1.3z" fill="#008040"/>
<path d="M162.6 157.5l1.3-1.2 1.3 1.2-1.3 1.3z" fill="none" stroke="#008040" stroke-width=".25"/>
<path d="M162.6 129.6l1.3-1.3h1.3v2.6h-1.3z" fill-rule="evenodd" fill="#008040"/>
<path d="M162.6 129.6l1.3-1.3h1.3v2.6h-1.3z" fill="none" stroke="#008040" stroke-width=".25"/>
<path d="M189.3 101.6h2.6v1.3l-1.3 1.3-1.3-1.3z" fill-rule="evenodd" fill="#008040"/>
<path d="M189.3 101.6h2.6v1.3l-1.3 1.3-1.3-1.3z" fill="none" stroke="#008040" stroke-width=".25"/>
<path d="M162.6 132.1l1.3-1.2h1.3v2.5h-1.3z" fill-rule="evenodd" fill="#008040"/>
<path d="M162.6 132.1l1.3-1.2h1.3v2.5h-1.3z" fill="none" stroke="#008040" stroke-width=".25"/>
<path d="M210.9 151.2h1.3l1.2 1.2-1.2 1.3h-1.3z" fill-rule="evenodd" fill="#008040"/>
<path d="M210.9 151.2h1.3l1.2 1.2-1.2 1.3h-1.3z" fill="none" stroke="#008040" stroke-width=".25"/>
<path d="M210.9 139.7l1.3-1.2 1.2 1.2-1.2 1.3z" fill="#008040"/>
<path d="M210.9 139.7l1.3-1.2 1.2 1.2-1.2 1.3z" fill="none" stroke="#008040" stroke-width=".25"/>
<path d="M183 101.6l1.2 1.3-1.2 1.3-1.3-1.3z" fill="#008040"/>
<path d="M183 101.6l1.2 1.3-1.2 1.3-1.3-1.3z" fill="none" stroke="#008040" stroke-width=".25"/>
<path d="M162.6 105.5h1.3l1.3 1.2-1.3 1.3h-1.3z" fill-rule="evenodd" fill="#008040"/>
<path d="M162.6 105.5h1.3l1.3 1.2-1.3 1.3h-1.3z" fill="none" stroke="#008040" stroke-width=".25"/>
<path d="M210.9 146.1h1.3l1.2 1.3-1.2 1.2h-1.3z" fill-rule="evenodd" fill="#008040"/>
<path d="M210.9 146.1h1.3l1.2 1.3-1.2 1.2h-1.3z" fill="none" stroke="#008040" stroke-width=".25"/>
<path d="M162.6 125.8h1.3l1.3 1.2-1.3 1.3h-1.3z" fill-rule="evenodd" fill="#008040"/>
<path d="M162.6 125.8h1.3l1.3 1.2-1.3 1.3h-1.3z" fill="none" stroke="#008040" stroke-width=".25"/>
<path d="M162.6 114.3l1.3-1.2h1.3v2.5h-1.3z" fill-rule="evenodd" fill="#008040"/>
<path d="M162.6 114.3l1.3-1.2h1.3v2.5h-1.3z" fill="none" stroke="#008040" stroke-width=".25"/>
<path d="M162.6 116.9l1.3-1.3h1.3v2.6h-1.3z" fill-rule="evenodd" fill="#008040"/>
<path d="M162.6 116.9l1.3-1.3h1.3v2.6h-1.3z" fill="none" stroke="#008040" stroke-width=".25"/>
<path d="M162.6 119.4l1.3-1.2h1.3v2.5h-1.3z" fill-rule="evenodd" fill="#008040"/>
<path d="M162.6 119.4l1.3-1.2h1.3v2.5h-1.3z" fill="none" stroke="#008040" stroke-width=".25"/>
<path d="M162.6 120.7h1.3l1.3 1.3-1.3 1.2h-1.3z" fill-rule="evenodd" fill="#008040"/>
<path d="M162.6 120.7h1.3l1.3 1.3-1.3 1.2h-1.3z" fill="none" stroke="#008040" stroke-width=".25"/>
<path d="M210.9 106.7l1.3-1.2h1.2v2.5h-1.2z" fill-rule="evenodd" fill="#008040"/>
<path d="M210.9 106.7l1.3-1.2h1.2v2.5h-1.2z" fill="none" stroke="#008040" stroke-width=".25"/>
<path d="M162.6 101.6h.1M162.6 101.6h50.8M162.6 101.6v58.5M213.4 101.6h.1M213.4 101.6v58.5M162.6 160.1h.1M162.6 160.1h50.8M213.4 160.1h.1" fill="none" stroke="#008000" stroke-width=".25"/>
<g fill="none" stroke="#00f" stroke-width=".25">
<path d="M228.7 106.7h.2M228.9 106.7h.1M229.4 105.7h.1M229.4 105.7l-.5 1M229.4 105.7l.8 2M230.2 107.7h.1M231 105.7h.1M231 105.7l-.8 2M231 105.7l.7 2M231.7 107.7h.1M232.5 105.7h.1M232.5 105.7l-.8 2"/>
<path d="M232.5 105.7l.8 2M233.3 107.7h.1M233.8 106.7h.1M233.8 106.7l-.5 1"/>
</g>
<path d="M231.2 104.1h5.5" fill="none" stroke="#000080" stroke-width=".21"/>
<path d="M226.1 106.7h.1M226.1 106.7h2.6M233.8 106.7h2.5M236.3 106.7h.1" fill="none" stroke="#f00" stroke-width=".25"/>
<path d="M24.2 29.3l1.3-1.3 1.3 1.3v1.2h-2.6z" fill-rule="evenodd" fill="#008040"/>
<path d="M24.2 29.3l1.3-1.3 1.3 1.3v1.2h-2.6z" fill="none" stroke="#008040" stroke-width=".25"/>
<path d="M26.8 29.3l1.2-1.3 1.3 1.3-1.3 1.2z" fill="#008040"/>
<path d="M26.8 29.3l1.2-1.3 1.3 1.3-1.3 1.2z" fill="none" stroke="#008040" stroke-width=".25"/>
<path d="M21.7 29.3l1.2-1.3 1.3 1.3v1.2h-2.5z" fill-rule="evenodd" fill="#008040"/>
<path d="M21.7 29.3l1.2-1.3 1.3 1.3v1.2h-2.5z" fill="none" stroke="#008040" stroke-width=".25"/>
<path d="M10.2 10.2h.1M10.2 10.2h22.9M10.2 10.2v20.3M33.1 10.2h.1M33.1 10.2v20.3M10.2 30.5h.1M10.2 30.5h22.9M33.1 30.5h.1" fill="none" stroke="#008000" stroke-width=".25"/>
<path d="M137.2 160.1h5.1v10.1h-5.1z" fill="none" stroke="#00f" stroke-width=".25"/>
<path d="M137.2 157.4h6.5" fill="none" stroke="#000080" stroke-width=".21"/>
<path d="M142.3 162.6h7.6M142.3 165.1h7.6M142.3 167.7h7.6M149.9 162.6h.1M149.9 165.1h.1M149.9 167.7h.1" fill="none" stroke="#f00" stroke-width=".25"/>
<circle cx="116.9" cy="134.6" r=".49" fill="#f0f"/>
<circle cx="116.9" cy="134.6" r=".49" fill="none" stroke="#f0f" stroke-width=".25"/>
<circle cx="190.6" cy="99.1" r=".49" fill="#f0f"/>
<circle cx="190.6" cy="99.1" r=".49" fill="none" stroke="#f0f" stroke-width=".25"/>
<circle cx="182.9" cy="99.1" r=".49" fill="#f0f"/>
<circle cx="182.9" cy="99.1" r=".49" fill="none" stroke="#f0f" stroke-width=".25"/>
<circle cx="254.1" cy="68.6" r=".49" fill="#f0f"/>
<circle cx="254.1" cy="68.6" r=".49" fill="none" stroke="#f0f" stroke-width=".25"/>
<circle cx="256.6" cy="139.7" r=".49" fill="#f0f"/>
<circle cx="256.6" cy="139.7" r=".49" fill="none" stroke="#f0f" stroke-width=".25"/>
<circle cx="109.3" cy="78.8" r=".49" fill="#f0f"/>
<circle cx="109.3" cy="78.8" r=".49" fill="none" stroke="#f0f" stroke-width=".25"/>
<circle cx="218.5" cy="35.6" r=".49" fill="#f0f"/>
<circle cx="218.5" cy="35.6" r=".49" fill="none" stroke="#f0f" stroke-width=".25"/>
<circle cx="221" cy="106.7" r=".49" fill="#f0f"/>
<circle cx="221" cy="106.7" r=".49" fill="none" stroke="#f0f" stroke-width=".25"/>
<circle cx="83.9" cy="152.4" r=".49" fill="#f0f"/>
<circle cx="83.9" cy="152.4" r=".49" fill="none" stroke="#f0f" stroke-width=".25"/>
<circle cx="119.4" cy="78.8" r=".49" fill="#f0f"/>
<circle cx="119.4" cy="78.8" r=".49" fill="none" stroke="#f0f" stroke-width=".25"/>
<circle cx="114.4" cy="78.8" r=".49" fill="#f0f"/>
<circle cx="114.4" cy="78.8" r=".49" fill="none" stroke="#f0f" stroke-width=".25"/>
<g font-size="2.3" fill="#000080">
<text x="10.2" y="9.7">10_SECURITY</text>
<text x="162.6" y="25">02_AFE Port0</text>
<text x="221.1" y="25">R017</text>
<text x="221.1" y="27.5">10k N.M.</text>
<text x="223.6" y="40.2">R020</text>
<text x="231.2" y="40.2">10k</text>
<text x="137.2" y="80.9">JP000</text>
<text x="137.2" y="83.4">VCONN</text>
<text x="259.2" y="90">06_Type-C Connector Port0</text>
<text x="225.1" y="98.6">R018</text>
<text x="225.1" y="101.7">10k</text>
<text x="231.2" y="103.7">R019</text>
<text x="228.7" y="111.3">10k N.M.</text>
<text x="17.4" y="127.8" transform="rotate(-90 17.4 127.8)">01_NUCLEO CONNECTORS</text>
<text x="101.7" y="131.7">R015</text>
<text x="109.3" y="131.7">0</text>
<text x="101.7" y="139.3">R016</text>
<text x="109.3" y="139.3">0 N.M.</text>
<text x="137.2" y="157.1">JP001</text>
<text x="137.2" y="159.6">VCONN</text>
<text x="259.2" y="161.1">07_Type-C Connector Port1</text>
<text x="162.6" y="162.1">03_AFE Port1</text>
<text x="61" y="201.8">04_LOCALPOWER</text>
</g>
<g font-size="2.3" fill="#f00">
<text x="56.7" y="6.5">USBD1_[0..1]</text>
<text x="56.7" y="11.6">USBD0_[0..1]</text>
<text x="37.3" y="24.9" transform="rotate(-90 37.3 24.9)">STUSB16_SCL</text>
<text x="39.8" y="24.9" transform="rotate(-90 39.8 24.9)">STUSB16_SDA</text>
<text x="127.6" y="73.2">ADC0</text>
<text x="127.6" y="75.7">ADC1</text>
<text x="219" y="75.3">EN_SRC0</text>
<text x="74.5" y="78">ADC[0..4]</text>
<text x="219" y="80.4">EN_SNK0</text>
<text x="150.4" y="91">POWCONN19</text>
<text x="117.4" y="97.1" transform="rotate(90 117.4 97.1)">ADC4</text>
<text x="168.2" y="98.2">STUSB16_SDA</text>
<text x="193.6" y="98.2">STUSB16_SCL</text>
<text x="86.9" y="134.2">POWCONN17</text>
<text x="89.5" y="141.8">POWCONN18</text>
<text x="101.4" y="146.9">POWCONN19</text>
<text x="102.2" y="149.4">POWCONN20</text>
<text x="130.1" y="149.4">ADC2</text>
<text x="219" y="146.4">EN_SRC1</text>
<text x="130.1" y="151.9">ADC3</text>
<text x="219" y="151.5">EN_SNK1</text>
<text x="84.7" y="156.8">POWCONN[1..24]</text>
<text x="38.9" y="166.9">GPIO0[0..3]</text>
<text x="120" y="164.2">EN_SNK0</text>
<text x="153" y="167.2">POWCONN20</text>
<text x="120" y="169.3">EN_SRC0</text>
<text x="33.9" y="179.6">PORT0PW[0..1]</text>
<text x="36.4" y="184.7">PORT1PW[0..1]</text>
<text x="120" y="184.5">EN_SNK1</text>
<text x="120" y="189.6">EN_SRC1</text>
</g>
<g font-size="2.3">
<text x="216" y="16.8">+3V3</text>
<text x="150.4" y="80.3">+5V</text>
<text x="144.1" y="85.9">1</text>
<text x="144.1" y="88.4">2</text>
<text x="218.5" y="88">+3V3</text>
<text x="144.1" y="90.9">3</text>
<text x="150.4" y="156.5">+5V</text>
<text x="144.1" y="162.1">1</text>
<text x="144.1" y="164.6">2</text>
<text x="144.1" y="167.1">3</text>
<text x="203" y="191.6">Title</text>
<text x="213.2" y="194.1">MB1303-B-03</text>
<text x="205.6" y="201.8">A4</text>
<text x="213.2" y="201.8">Global View</text>
<text x="213.2" y="199.2">Document</text>
<text x="225.2" y="199.2">Number</text>
<text x="286.8" y="199.2">Rev</text>
<text x="287.1" y="202.8">4.0</text>
<text x="203" y="206.8">Date:</text>
<text x="216.2" y="206.8">Tuesday, April 04, 2017</text>
<text x="253.8" y="206.8">Sheet</text>
<text x="266.5" y="206.8">1</text>
<text x="274.1" y="206.8">of</text>
<text x="281.8" y="206.8">11</text>
</g>
<g font-size="2.3" fill="#004080">
<text x="24" y="27.5" transform="rotate(-90 24 27.5)">RST_SAFE</text>
<text x="26.5" y="27.5" transform="rotate(-90 26.5 27.5)">SAFE_SCL</text>
<text x="29.1" y="27.5" transform="rotate(-90 29.1 27.5)">SAFE_SDA</text>
<text x="165.7" y="31.6">TX_EN</text>
<text x="53.2" y="39.2">TX_EN_0</text>
<text x="202.6" y="36.7">ADDR0</text>
<text x="39.2" y="43.1" transform="rotate(-90 39.2 43.1)">SCL</text>
<text x="41.8" y="43.3" transform="rotate(-90 41.8 43.3)">SDA</text>
<text x="55.8" y="46.8">SCK_0</text>
<text x="57.4" y="44.3">CS_0</text>
<text x="165.7" y="44.3">CS</text>
<text x="165.7" y="46.8">SCLK</text>
<text x="205.8" y="44.3">CC1</text>
<text x="262.2" y="44.3">CC1</text>
<text x="24" y="50.5" transform="rotate(-90 24 50.5)">RST_SAFE</text>
<text x="26.5" y="50.3" transform="rotate(-90 26.5 50.3)">SAFE_SCL</text>
<text x="29.1" y="50.6" transform="rotate(-90 29.1 50.6)">SAFE_SDA</text>
<text x="46.9" y="52.6" transform="rotate(-90 46.9 52.6)">USBD1_[0..1]</text>
<text x="49.4" y="52.6" transform="rotate(-90 49.4 52.6)">USBD0_[0..1]</text>
<text x="54.7" y="51.9">MISO_0</text>
<text x="54.7" y="49.4">MOSI_0</text>
<text x="165.7" y="49.4">MOSI</text>
<text x="165.7" y="51.9">MISO</text>
<text x="205.8" y="49.4">CC2</text>
<text x="262.2" y="49.4">CC2</text>
<text x="275.5" y="52.6" transform="rotate(-90 275.5 52.6)">USBD[0..1]</text>
<text x="50.9" y="59.5">AB_SIDE_0</text>
<text x="52.9" y="57">RESET_0</text>
<text x="165.7" y="59.5">A_B_SIDE</text>
<text x="165.7" y="57">RESET</text>
<text x="202" y="59.5">ISENSE</text>
<text x="262.2" y="59.5">ISENSE</text>
<text x="51.9" y="62.1">ALERT#_0</text>
<text x="165.7" y="62.1">ALERT#</text>
<text x="201.1" y="64.6">VSENSE</text>
<text x="262.2" y="64.6">VSENSE</text>
<text x="204.2" y="69.7">VBUS</text>
<text x="262.2" y="69.7">VBUS</text>
<text x="165.7" y="74.8">V</text>
<text x="165.7" y="77.3">I</text>
<text x="201.1" y="77.3">EN_SRC</text>
<text x="53.2" y="79.8">ADC[0..4]</text>
<text x="165.7" y="82.4">VCONN</text>
<text x="184" y="83.4" transform="rotate(-90 184 83.4)">SDA</text>
<text x="191.6" y="83.4" transform="rotate(-90 191.6 83.4)">SCL</text>
<text x="201.2" y="82.4">EN_SNK</text>
<text x="53.2" y="100.2">TX_EN_1</text>
<text x="55.8" y="107.8">SCK_1</text>
<text x="57.4" y="105.2">CS_1</text>
<text x="165.7" y="107.8">TX_EN</text>
<text x="202.6" y="107.8">ADDR0</text>
<text x="54.7" y="112.9">MISO_1</text>
<text x="54.7" y="110.3">MOSI_1</text>
<text x="184" y="109.4" transform="rotate(-90 184 109.4)">SDA</text>
<text x="191.6" y="109.1" transform="rotate(-90 191.6 109.1)">SCL</text>
<text x="165.7" y="115.4">CS</text>
<text x="165.7" y="117.9">SCLK</text>
<text x="205.8" y="115.4">CC1</text>
<text x="262.2" y="115.4">CC1</text>
<text x="50.9" y="123">AB_SIDE_1</text>
<text x="51.9" y="125.6">ALERT#_1</text>
<text x="52.9" y="120.5">RESET_1</text>
<text x="165.7" y="120.5">MOSI</text>
<text x="165.7" y="123">MISO</text>
<text x="205.8" y="120.5">CC2</text>
<text x="262.2" y="120.5">CC2</text>
<text x="278" y="123.7" transform="rotate(-90 278 123.7)">USBD[0..1]</text>
<text x="24" y="126.5" transform="rotate(-90 24 126.5)">DRP</text>
<text x="29.1" y="126.5" transform="rotate(-90 29.1 126.5)">PORT1PW[0..1]</text>
<text x="34.2" y="126.5" transform="rotate(-90 34.2 126.5)">PORT0PW[0..1]</text>
<text x="39.2" y="126.5" transform="rotate(-90 39.2 126.5)">GPIO0[0..3]</text>
<text x="165.7" y="130.6">A_B_SIDE</text>
<text x="165.7" y="128.1">RESET</text>
<text x="202" y="130.6">ISENSE</text>
<text x="262.2" y="130.6">ISENSE</text>
<text x="165.7" y="133.2">ALERT#</text>
<text x="201.1" y="135.7">VSENSE</text>
<text x="262.2" y="135.7">VSENSE</text>
<text x="204.2" y="140.8">VBUS</text>
<text x="262.2" y="140.8">VBUS</text>
<text x="201.1" y="148.4">EN_SRC</text>
<text x="165.7" y="151">V</text>
<text x="165.7" y="153.5">I</text>
<text x="201.2" y="153.5">EN_SNK</text>
<text x="165.7" y="158.6">VCONN</text>
<text x="93.3" y="166.2">EN_SNK0</text>
<text x="64.1" y="168.7">GPIO0[0..3]</text>
<text x="93.2" y="171.3">EN_SRC0</text>
<text x="96.2" y="176.4">VBUS0</text>
<text x="64.1" y="181.4">PORT0PW[0..1]</text>
<text x="85" y="181.7" transform="rotate(-90 85 181.7)">POWCONN[1..24]</text>
<text x="96.2" y="181.4">VBUS1</text>
<text x="64.1" y="191.6">DRP</text>
<text x="64.1" y="186.5">PORT1PW[0..1]</text>
<text x="93.2" y="191.6">EN_SRC1</text>
<text x="93.3" y="186.5">EN_SNK1</text>
</g>
<g font-size="2.3" fill="#004040">
<text x="183" y="58">AFE0</text>
<text x="276.9" y="63.1">Type-C0</text>
<text x="183" y="134.2">AFE1</text>
<text x="276.9" y="134.2">Type-C1</text>
<text x="73.7" y="192.6">LOCALPOWER</text>
</g>
<text font-size="2.3" fill="#00f" x="33.1" y="83.4">Nucleo Connectors</text>
<text font-size="2.2" x="203" y="199.2">Size</text>
<text font-size="2.1" fill="#00f" x="86.4" y="136.3">POWER GOOD</text>
<g font-size="1.8">
<text x="31.8" y="1.9">5</text>
<text x="90.1" y="1.9">4</text>
<text x="148.5" y="1.9">3</text>
<text x="206.9" y="1.9">2</text>
<text x="265.3" y="1.9">1</text>
<text x=".7" y="29.8">D</text>
<text x="295.1" y="29.8">D</text>
<text x=".7" y="80.9">C</text>
<text x="295.1" y="80.9">C</text>
<text x=".7" y="132.1">B</text>
<text x="295.1" y="132.1">B</text>
<text x=".7" y="183.3">A</text>
<text x="295.1" y="183.3">A</text>
<text x="31.8" y="209.2">5</text>
<text x="90.1" y="209.2">4</text>
<text x="148.5" y="209.2">3</text>
<text x="206.9" y="209.2">2</text>
<text x="265.3" y="209.2">1</text>
</g>
</svg>
